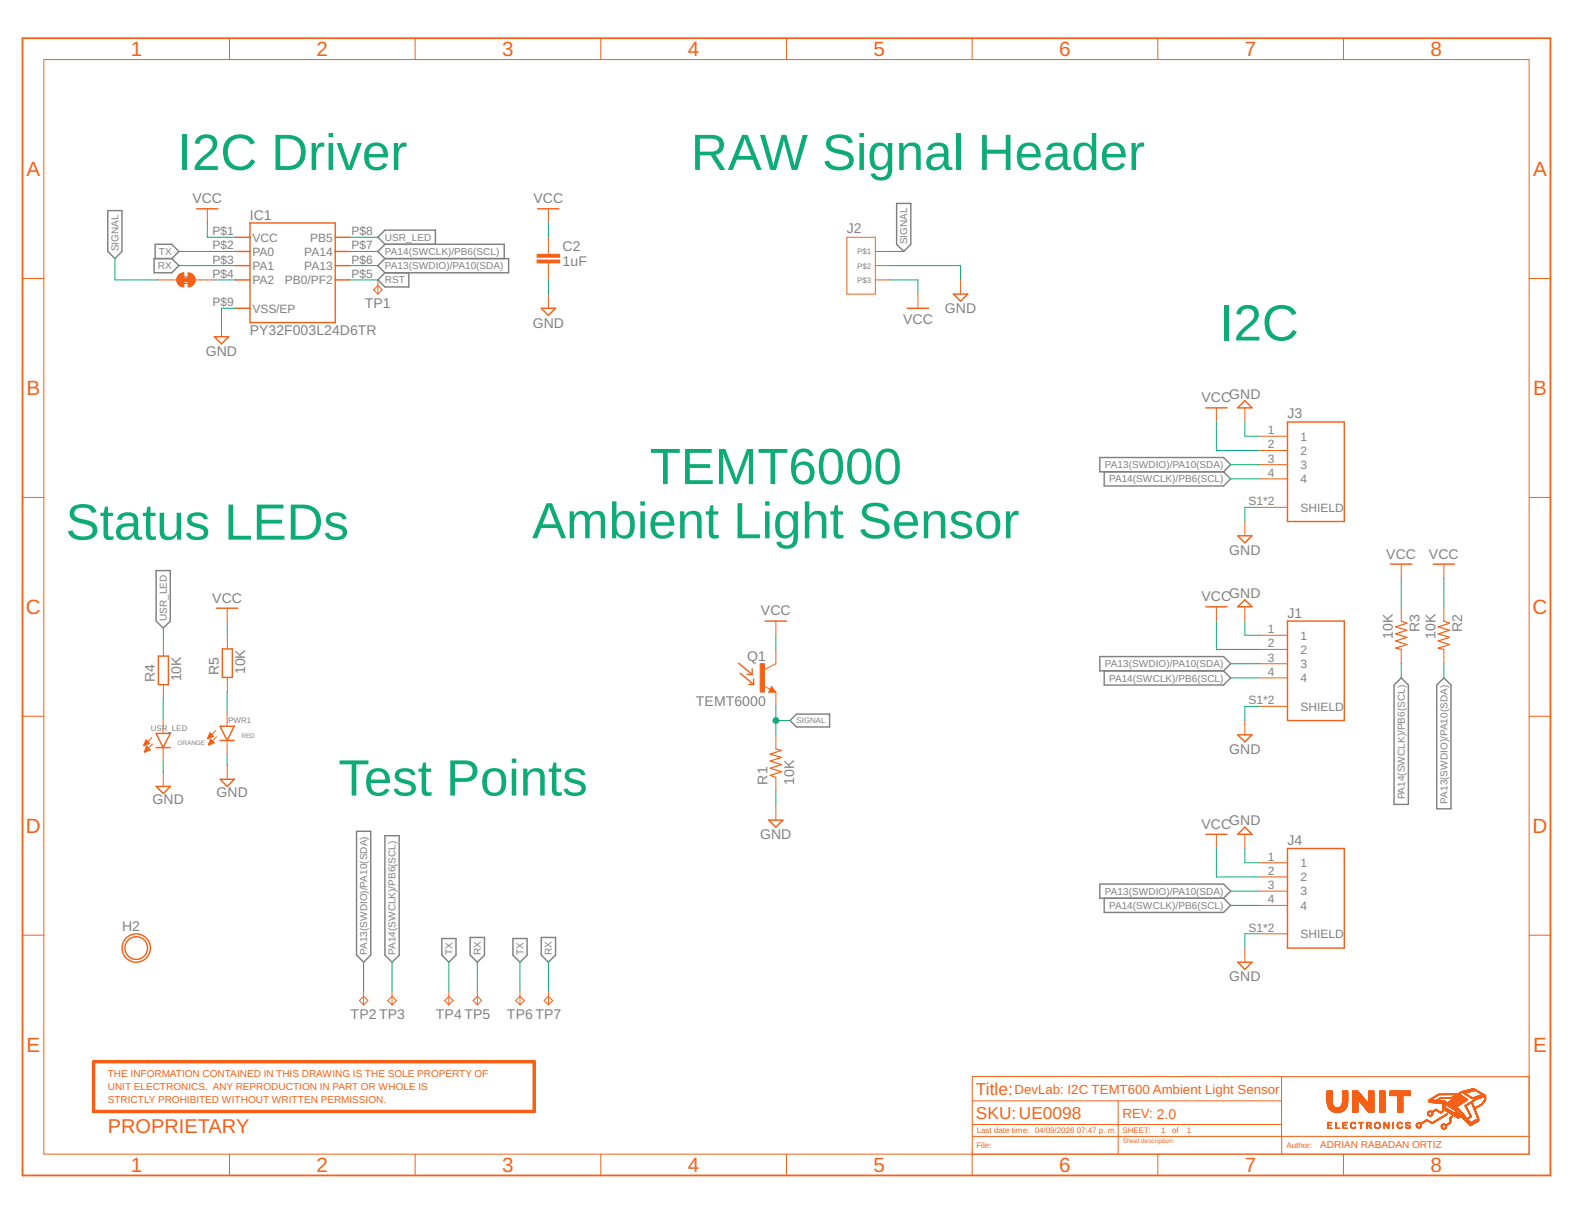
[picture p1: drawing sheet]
<svg xmlns="http://www.w3.org/2000/svg" width="279mm" height="216mm" viewBox="0 0 279 216" stroke-linecap="round" stroke-linejoin="round" font-family="sans-serif">
<g fill="none" stroke="#808080" stroke-width=".25">
<path d="M19.2 37.4h2.5v7.3l-1.3 1.3-1.2-1.3zM159.4 36.2h2.5v7.2l-1.3 1.3-1.2-1.3zM27.4 46h3.1l1.3 1.2-1.3 1.3h-3.1zM27.6 46v-2.6h2.9l1.3 1.3-1.3 1.3M68.4 43.4l-1.2 1.3 1.2 1.3M68.4 43.4h21.2v2.6M68.4 46h22v2.5h-22M68.4 46l-1.2 1.2 1.2 1.3M68.4 43.4l-1.2-1.2 1.2-1.3h9v2.5M68.4 48.5l-1.2 1.2 1.2 1.3h4.3v-2.5M195.5 81.3h22l1.2 1.3-1.2 1.2h-22zM196.3 83.8v2.6h21.2l1.2-1.3-1.2-1.3"/>
<path d="M27.7 101.4h2.6v9l-1.3 1.2-1.3-1.2zM195.5 116.7h22l1.2 1.2-1.2 1.3h-22zM196.3 119.2v2.5h21.2l1.2-1.2-1.2-1.3M140.4 128l1.2-1.1h5.8v2.3h-5.8zM249 120.5l1.3 1.2v21.2h-2.5v-21.2zM255.4 121.7l1.2-1.2 1.3 1.2v22h-2.5zM63.4 147.7h2.5v22l-1.3 1.3-1.2-1.3zM68.4 148.5h2.6v21.2l-1.3 1.3-1.3-1.3zM195.5 157.1h22l1.2 1.2-1.2 1.3h-22zM196.3 159.6v2.5h21.2l1.2-1.2-1.2-1.3M78.5 166.8h2.5v2.9l-1.2 1.3-1.3-1.3zM83.6 166.6h2.5v3.1l-1.3 1.3-1.2-1.3z"/>
<path d="M91.2 166.8h2.5v2.9l-1.3 1.3-1.2-1.3zM96.2 166.6h2.5v3.1l-1.2 1.3-1.3-1.3z"/>
</g>
<g fill="none" stroke="#f56016" stroke-width=".18">
<path d="M7.8 10.6h264v194.5h-264zM40.8 6.8v3.8M73.8 6.8v3.8M106.8 6.8v3.8M139.8 6.8v3.8M172.8 6.8v3.8M205.8 6.8v3.8M238.8 6.8v3.8M36.9 37.1v2.5M97.5 37.1v2.5M4 49.5h3.8M28 49.7h3.4"/>
<path d="M34.7 49.7h3.4M39.4 57.3v2.5M66.4 51.5l.8-.8 .7 .8-.7 .8zM67.2 49.7v2.6M97.5 42.2v3M97.5 46.7v3M97.5 52.3v2.5M150.5 42.2h5.1v10.1h-5.1zM155.6 44.7h2.5M155.6 47.2h2.5M155.6 49.7h2.5M163.2 52.3v2.5"/>
<path d="M170.7 49.7v2.6M271.8 49.5h3.8M216.2 72.5v2.5M221.3 72.5v2.5M223.8 77.5h5M4 88.4h3.8M221.3 92.7v2.5M223.8 80.1h5M223.8 82.6h5M223.8 85.1h5M223.8 90.1h5M271.8 88.4h3.8"/>
<path d="M29 114.1v2.5M40.4 108.1v2.5M40.4 112.8v2.5M137.9 115.4v2.5l-2 1.1M137.9 110.4v2.5M216.2 107.8v2.6M221.3 107.8v2.6M223.8 112.9h5M223.8 115.4h5M223.8 117.9h5M249 100.2v2.6M249 107.8v2.6"/>
<path d="M249 115.4v2.5M256.6 100.2v2.6M256.6 107.8v2.6M256.6 115.4v2.5M4 127.3h3.8M27 131.1l-1.4 1.4M27.1 132.2l-1.4 1.4M29 127.8v2.5M29 132.8v2.6M29 137.2v2.5M29 121.6v2.6M38.4 129.8l-1.4 1.4"/>
<path d="M38.5 130.9l-1.4 1.4M40.4 126.5v2.6M40.4 131.6v2.5M40.4 136v2.5M40.4 120.4v2.5M135.7 121.9l1.2 .6M137.1 122l.8 1h-1.3zM137.9 123v2.5M137.9 130.6v2.5M137.9 138.2v2.5M221.3 128v2.6M223.8 120.5h5"/>
<path d="M223.8 125.5h5M271.8 127.3h3.8M137.9 143.2v2.5M216.2 148.3v2.5M221.3 148.3v2.5M223.8 153.3h5M223.8 155.8h5M223.8 158.3h5M4 166.2h3.8M64.6 177l.8 .8-.8 .8-.7-.8zM64.6 176v2.6M68.9 177.8l.8-.8 .7 .8-.7 .8z"/>
<path d="M69.7 176v2.6M79.8 177l.7 .8-.7 .8-.8-.8zM79.8 176v2.6M84.1 177.8l.7-.8 .8 .8-.8 .8zM84.8 176v2.6M91.7 177.8l.7-.8 .8 .8-.8 .8zM92.4 176v2.6M96.7 177.8l.8-.8 .7 .8-.7 .8zM97.5 176v2.6M221.3 168.5v2.5M223.8 160.9h5M223.8 165.9h5"/>
<path d="M271.8 166.2h3.8M172.8 195.6h55M198.7 195.6v9.5M227.8 191.4v10.5M227.8 199.8h-54.9M235.9 195.6h.9M235.9 195.8h.9M235.9 195.7h.9M235.9 195.5h.9M235.9 195.4h.9M235.9 195.3h.9M235.9 195.2h.9"/>
<path d="M235.9 195.1h.9M235.9 195h.9M235.9 194.9h.9M235.9 194.8h.9M235.9 194.7h.9M235.9 194.6h.9M235.9 194.5h.9M235.9 194.4h.9M235.9 194.3h.9M235.9 194.2h.9M235.9 194.1h.9M235.9 194h.9"/>
<path d="M235.9 193.9h.9M235.9 195.9h.9M235.9 196.2h1M235.9 196.1l1 .1M235.9 196.1h.9M235.9 196h.9M235.9 196.3h1M236 199.8h.1M236 200h.6M236 199.9h.6M236 199.9h.1M236 199.7h.1"/>
<path d="M236 199.6h.1M236 199.5h.1M236 199.5h.7M236 199.4h.7M236 196.4h1M236 196.4h.9M236 196.3h.9M236 196.5h1M236 196.6h1.1M236.1 196.7h1.1M236.1 196.7l1.2 .1M236.1 196.8h1.3"/>
<path d="M236.1 196.8h3.2M236.2 196.9h3M236.2 197h3M236.3 197.1h2.8M236.3 197.1h2.7M236.4 197.2h2.6M236.5 197.3h2.4M236.6 197.4h2.2M236.7 197.4h2M236.7 199.5h-.7M236.8 197.5h1.8M236.9 197.5h1.6"/>
<path d="M237 197.6h1.4M237.1 197.6h1.2M237.3 197.7h.8M237.4 199.8h.1M237.4 200h.1M237.4 199.9h.1M237.4 199.7h.1M237.4 199.6h.1M237.4 199.5h.1M237.4 199.4h.1M237.5 196.8h.1M237.8 196.8h.1"/>
<path d="M238.2 196.7h1.1M238.3 196.6h1.1M238.4 196.5h1M238.4 196.4h1M238.5 196.4h.9M238.5 196.3h1M238.5 196.2h1M238.5 196.1h1M238.6 196.1h.9M238.6 196h.9M238.6 195.9h.9M238.6 195.6h.9"/>
<path d="M238.6 195.8h.9M238.6 195.7h.9M238.6 195.5h.9M238.6 195.4h.9M238.6 195.3h.9M238.6 195.2h.9M238.6 195.1h.9M238.6 195h.9M238.6 194.9h.9M238.6 194.8h.9M238.6 194.7h.9M238.6 194.6h.9"/>
<path d="M238.6 194.5h.9M238.6 194.4h.9M238.6 194.3h.9M238.6 194.2h.9M238.6 194.1h.9M238.6 194h.9M238.6 193.9h.9M238.7 199.8h.1M238.7 200h.6M238.7 199.9h.6M238.7 199.9h.1M238.7 199.7h.1"/>
<path d="M238.7 199.6h.1M238.7 199.5h.1M238.7 199.5h.8M238.7 199.4h.8M238.7 197.4h-2.1M239.1 197.1h-2.8M239.3 196.8h-1.3M239.3 196.7l-1.2 .1M239.4 196.7h-1.2M239.4 196.6h-1.1M239.4 196.5h-1M239.5 199.5h-.8"/>
<path d="M239.5 196.2h-1M240 200h.1M240 199.9h.1M240.1 199.7h.1M240.1 199.6h.1M240.1 199.8h-.1M240.2 199.8h-.2M240.2 199.7h-.1M240.2 199.5h.7M240.3 199.5h.5M240.3 199.6h-.2M240.3 199.5l-.1 .1"/>
<path d="M240.4 199.4h.3M240.4 195.6h.9M240.4 197.6h.9M240.4 197.5h.9M240.4 197.4h.9M240.4 197.3h.9M240.4 197.2h.9M240.4 197.1h.9M240.4 197h.9M240.4 196.9h.9M240.4 196.8h.9M240.4 196.7h.9"/>
<path d="M240.4 196.6h.9M240.4 196.5h.9M240.4 196.4h.9M240.4 196.3h.9M240.4 196.2h.9M240.4 196.1h.9M240.4 196h.9M240.4 195.9h.9M240.4 195.8h.9M240.4 195.7h.9M240.4 195.5h.9M240.4 195.4h.9"/>
<path d="M240.4 195.4h2.2M240.4 195.3h2.1M240.4 195.2h2.1M240.4 195.1h2M240.4 195h1.9M240.4 194.9h1.9M240.4 194.9h1.8M240.4 194.8l1.8 .1M240.4 194.8h1.7M240.4 194.7l1.7 .1M240.4 194.7h1.7M240.4 194.6l1.6 .1"/>
<path d="M240.4 194.6h1.6M240.4 194.6h1.5M240.4 194.5h1.5M240.4 194.4h1.4M240.4 194.3h1.3M240.4 194.2l1.3 .1M240.4 194.2h1.3M240.4 194.2h1.2M240.4 194.1h1.2M240.4 194.1h1.1M240.4 194l1.1 .1M240.4 194h1.1"/>
<path d="M240.4 194h1M240.4 193.9h1M240.7 199.5h.2M240.8 199.6h.1M240.8 199.7h.1M240.9 199.7h.1M241.4 195.4h1.2M241.4 195.5h1.3M241.4 199.5h.9M241.4 199.4h.9M241.5 195.5h1.2M241.5 195.5l1.3 .1"/>
<path d="M241.6 195.6h1.2M241.6 195.7h1.3M241.7 195.7h1.2M241.7 195.8h1.3M241.8 195.9h1.2M241.8 195.9h1.3M241.8 195.9l1.3 .1M241.9 199.8h.1M241.9 200h.1M241.9 199.9h.1M241.9 199.7h.1M241.9 199.6h.1"/>
<path d="M241.9 199.5h.1M241.9 196h1.2M241.9 196h1.3M241.9 196.1h1.3M242 196.1l2.2 .1M242 196.2h2.2M242.1 196.3h2.1M242.2 196.3h2M242.2 196.4h2M242.3 196.5h1.9M242.3 196.6h1.9M242.4 196.6h1.8"/>
<path d="M242.4 196.7h1.8M242.5 196.7h1.7M242.5 196.8h1.7M242.6 196.8h1.6M242.6 195.3h-2.2M242.6 196.9h1.6M242.7 197h1.5M242.8 197.1h1.4M242.9 197.2h1.3M242.9 199.8h.1M242.9 199.9l.1 .1M242.9 199.9h.1"/>
<path d="M242.9 199.7h.1M242.9 199.6h.1M242.9 199.5h.1M242.9 199.5h.7M242.9 199.4h.5M242.9 197.3h1.3M243 197.3h1.2M243 197.4h1.2M243.1 197.4h1.1M243.1 197.5h1.1M243.2 197.5h1M243.2 197.6h1"/>
<path d="M243.2 195.6h1M243.2 196.1h1M243.2 196h1M243.2 195.9h1M243.2 195.8h1M243.2 195.7h1M243.2 195.5h1M243.2 195.4h1M243.2 195.3h1M243.2 195.2h1M243.2 195.1h1M243.2 195h1"/>
<path d="M243.2 194.9h1M243.2 194.8h1M243.2 194.7h1M243.2 194.6h1M243.2 194.5h1M243.2 194.4h1M243.2 194.3h1M243.2 194.2h1M243.2 194.1h1M243.2 194h1M243.2 193.9h1M243.4 199.4h.1"/>
<path d="M243.5 199.5h.1M243.5 199.6h.2M243.6 199.8h.1M243.6 200h-.7M243.6 199.9h.1M243.6 199.7h.1M243.6 199.6h.1M243.6 199.9l-.2 .1M243.7 199.9h-.2M244.3 200h.1M244.3 199.9h.1M244.3 199.8h.1"/>
<path d="M244.3 199.7h.2M244.5 199.8h-.2M244.5 199.7h-.1M244.5 199.5h.7M244.5 199.6h-.1M244.6 199.5h.5M244.6 199.6h-.2M244.6 199.5l-.1 .1M244.7 199.4h.3M244.7 199.4h.1M244.9 199.4h.1M245 199.5l.2 .1"/>
<path d="M245.1 199.6h.1M245.1 199.6h.2M245.2 199.7h.1M245.2 199.8h.1M245.2 195.6h.9M245.2 200h.1M245.2 199.9h.1M245.2 197.6h.9M245.2 197.5h.9M245.2 197.4h.9M245.2 197.3h.9M245.2 197.2h.9"/>
<path d="M245.2 197.1h.9M245.2 197h.9M245.2 196.9h.9M245.2 196.8h.9M245.2 196.7h.9M245.2 196.6h.9M245.2 196.5h.9M245.2 196.4h.9M245.2 196.3h.9M245.2 196.2h.9M245.2 196.1h.9M245.2 196h.9"/>
<path d="M245.2 195.9h.9M245.2 195.8h.9M245.2 195.7h.9M245.2 195.5h.9M245.2 195.4h.9M245.2 195.3h.9M245.2 195.2h.9M245.2 195.1h.9M245.2 195h.9M245.2 194.9h.9M245.2 194.8h.9M245.2 194.7h.9"/>
<path d="M245.2 194.6h.9M245.2 194.5h.9M245.2 194.4h.9M245.2 194.3h.9M245.2 194.2h.9M245.2 194.1h.9M245.2 194h.9M245.2 193.9h.9M246 199.8h.1M246 200h.1M246 199.9h.1M246 199.7h.1"/>
<path d="M246 199.6h.3M246 199.6h.2M246 199.5l.2 .1M246 199.5h.2M246 199.5h.1M246 199.4h.1M246.1 199.7h.2M246.2 199.7h.1M246.2 199.8h.2M246.3 199.8h.1M246.3 199.9h.1M246.3 199.9h.2"/>
<path d="M246.4 200h.1M246.8 199.8h.1M246.8 200h.1M246.8 199.9h.1M246.8 199.7h.1M246.8 199.6h.1M246.8 199.5h.1M246.8 199.4h.1M247.1 194.7h3.6M247.1 194.6h3.6M247.1 194.5h3.6M247.1 194.4h3.6"/>
<path d="M247.1 194.3h3.6M247.1 194.2h3.6M247.1 194.1h3.6M247.1 194h3.6M247.1 193.9h3.6M247.6 199.8h.1M247.6 200h.1M247.6 199.9h.1M247.6 199.7h.1M247.6 199.6h.1M247.6 199.5h.1M247.6 199.4h.1"/>
<path d="M248.3 199.8h.1M248.3 200h.1M248.3 199.9h.1M248.3 199.8h.2M248.3 199.7h.2M248.4 195.6h.9M248.4 197.6h.9M248.4 197.5h.9M248.4 197.4h.9M248.4 197.3h.9M248.4 197.2h.9M248.4 197.1h.9"/>
<path d="M248.4 197h.9M248.4 196.9h.9M248.4 196.8h.9M248.4 196.7h.9M248.4 196.6h.9M248.4 196.5h.9M248.4 196.4h.9M248.4 196.3h.9M248.4 196.2h.9M248.4 196.1h.9M248.4 196h.9M248.4 195.9h.9"/>
<path d="M248.4 195.8h.9M248.4 195.7h.9M248.4 195.5h.9M248.4 195.4h.9M248.4 195.3h.9M248.4 195.2h.9M248.4 195.1h.9M248.4 195h.9M248.4 194.9h.9M248.4 194.8h.9M248.4 194.7h.9M248.4 199.9h-.1"/>
<path d="M248.4 199.6h.2M248.5 199.7h-.1M248.5 199.5h.7M248.5 199.6h-.1M248.6 199.5h.5M248.6 199.5l-.1 .1M248.7 199.4h.1M248.9 199.4h-.2M249 199.5l.2 .1M249 199.6h.2M249.1 199.6h.1M249.1 199.7h.2"/>
<path d="M249.2 199.7h.1M249.8 199.8h.2M249.8 199.8h.1M249.8 199.7h.1M249.8 199.6h.2M249.9 199.9h.1M249.9 199.9h.2M249.9 199.5h.7M249.9 199.9l.5 .1M250 199.5h.5M250 199.6h-.1M250 200h.5"/>
<path d="M250 199.5l-.1 .1M250.1 199.4h.3M250.4 199.5h.2M250.5 199.6h.1M250.5 199.7h.1M251.7 200h.2M251.7 199.9h.2M251.9 199.6h.9M251.9 199.9h-.2M251.9 199.8h-.2M251.9 199.6h.6M251.9 199.8h-.1"/>
<path d="M252 199.6h.4M252 199.7h-.2M252.1 199.7h-.3M252.1 199.5h.1M252.2 199.5h.1M252.2 199.7h.6M252.4 199.7h.2M252.4 199.8h.2M252.5 199.8h.1M252.5 199.9h.1M252.5 200h.1M252.9 199.6h-.3"/>
<path d="M253 199.5l-.4 .1M253 199.5h-.3M253.1 199.5h-.3M253.2 199.4h-.4M253.2 199.4h-.3M253.3 199.3h-.3M253.3 199.2h.7M253.3 199.1h.6M253.4 199.3h-.4M253.4 199.1h.4M253.5 199.2l-.4 .1M253.5 199h.2"/>
<path d="M253.5 199.2h-.3M253.7 199.2h.3M253.7 198h.2M253.7 197.9h.2M253.7 197.8h.2M253.7 198l.2 .1M253.8 199.2l.3 .1M253.8 198.1h.2M253.8 198.2h.3M253.9 198.2h.6M253.9 197.5h.9M253.9 199.3h.3"/>
<path d="M253.9 197.8h-.2M253.9 197.5h.6M253.9 197.7h-.2M253.9 197.7h-.1M254 197.6l-.2 .1M254 199.3h.3M254 198.3h.4M254 195.6h.1M254 195.9h1.7M254 195.9h1.2M254 195.8h.9M254 195.8h.4"/>
<path d="M254 195.7h.1M254 195.6h1.8M254 195.5h1.6M254 195.5h.8M254 195.4h.4M254 197.6h-.2M254 199.4h.4M254.1 198.3h.2M254.1 199.4h.3M254.1 197.4h.2M254.1 198.3v.1M254.2 199.5h.3"/>
<path d="M254.3 199.5h.5M254.3 197.6h.4M254.3 195.6h1.9M254.4 199.6h.3M254.4 195.4h-.3M254.4 198.1h.2M254.4 197.6h.2M254.5 199.6h.1M254.5 197.7h.1M254.5 195.9l1.6 .1M254.5 195.3h-.4M254.5 197.7h.2"/>
<path d="M254.5 198h.2M254.5 197.8h.2M254.5 199.7h.1M254.5 195.3h-.3M254.5 197.9h.2M254.6 195.9v.1M254.6 198.2h-.3M254.6 195.2l-.3 .1M254.7 198l-.2 .1M254.7 195.2h-.3M254.8 195.6h1.9M254.8 195.8h.1"/>
<path d="M254.8 197.5l-.9 .1M254.8 195.1l-.3 .1M254.8 196h1.7M254.9 195.1h-.4M254.9 195.6h.1M254.9 197.3h.6M254.9 199.5h-.3M254.9 197.4l-.3 .1M254.9 195.1h-.3M255 197.3h.5M255 199.4h-.3M255 197.4h-.3"/>
<path d="M255 197.2h.4M255 195h-.3M255.1 197.4h-.3M255.1 195h-.4M255.1 199.4h-.4M255.1 197.2h.2M255.1 197.3h-.3M255.1 194.9h-.3M255.1 199.3h-.3M255.1 197.1h.2M255.2 197.1h.1M255.2 194.9h-.3"/>
<path d="M255.2 199.3h-.4M255.2 196h1.3M255.3 197.3h.3M255.3 194.8l-.4 .1M255.3 199.2l-.4 .1M255.3 195.7h1.6M255.4 194.8h-.4M255.4 199.2h-.4M255.4 197.4h.3M255.4 195.4h.3M255.4 194.6h.3M255.4 199.1l-.3 .1"/>
<path d="M255.4 194.7l-.3 .1M255.5 197.4l.3 .1M255.5 199.1h-.3M255.5 194.7h-.3M255.5 196l.1 .1M255.6 199.1h-.4M255.6 197.5h.3M255.6 194.6l-.4 .1M255.6 199h-.3M255.7 197.5h.2M255.7 194.6h-.3M255.7 195.5h-.3"/>
<path d="M255.7 197.6h.3M255.7 196.1h.8M255.7 199h-.3M255.8 197.6h.5M255.8 198.9h-.3M255.8 195.4h-.3M255.8 197.7h.5M255.9 198.9h-.4M255.9 195.9h.1M255.9 195.3h-.3M255.9 198.8l-.3 .1M255.9 197.7h.4"/>
<path d="M256 197.8h.2M256 195.7h.9M256 195.2l-.3 .1M256 198.8h-.3M256.1 196.1h.4M256.1 197.8h.1M256.1 195h2.2M256.1 198.7l-.3 .1M256.1 195.2h-.3M256.1 195.7h.1M256.2 198.7h-.4M256.2 198.6l-.3 .1"/>
<path d="M256.2 199.9h.3M256.2 197.5h.3M256.3 197.5h.2M256.3 198.6h-.3M256.3 199.8h.7M256.3 199.8h.6M256.3 195.6h.1M256.4 200h-.2M256.4 198.6h-.4M256.4 197.4h.1M256.4 197h.3M256.4 197h.2"/>
<path d="M256.4 196.9h.1M256.4 196.8h.1M256.4 196.7h.1M256.4 196.6h.1M256.4 196.5h.1M256.4 196.4h.1M256.4 196.3h.1M256.4 196.2h.1M256.4 199.9l-.2 .1M256.4 197.6h-.3M256.4 199.7h.4M256.4 197.1h.4"/>
<path d="M256.4 195.8h.6M256.4 198.5h-.3M256.5 197.5l-.3 .1M256.5 198.5h-.3M256.5 197.1h.3M256.6 199.9h-.3M256.6 197.1l.3 .1M256.6 198.4l-.4 .1M256.6 197.2h.4M256.6 198.4h-.3M256.7 199.9h.6M256.7 197.2l.3 .1"/>
<path d="M256.7 195.8h.4M256.8 198.3l-.4 .1M256.8 196.9h.3M256.8 196.9h.2M256.8 196.8h.1M256.8 196.7h.1M256.8 196.6h.1M256.8 196.5h.1M256.8 196.4h.1M256.8 196.3h.1M256.8 196.3h.4M256.8 196.2h.3"/>
<path d="M256.8 196.2h.2M256.8 196.1l.2 .1M256.8 196l.1 .1M256.8 199.9h.5M256.8 197.3h.3M256.8 197h.3M256.8 195.9h.4M256.8 198.3h-.3M256.9 199.9h.3M256.9 197.3h.3M256.9 197h.4M256.9 195.9h.3"/>
<path d="M256.9 198.2l-.3 .1M256.9 200h.2M256.9 197.4h.4M256.9 198.2h-.3M257 195.9l.3 .1M257 197.1h.3M257 196.3l.3 .1M257 197.4h.3M257 196h.4M257 198.2h-.3M257 198h.3M257.1 197.4l.4 .1"/>
<path d="M257.1 197.1h.3M257.1 196.4h.3M257.1 196h.4M257.1 198.1h-.3M257.1 197.9h.2M257.1 197.1l.4 .1M257.1 196.4h.4M257.2 198.1h-.3M257.2 197.5h.3M257.2 197.2h.4M257.2 196.5h.4M257.2 196.1h.3"/>
<path d="M257.2 197.9h.1M257.2 198l-.3 .1M257.3 197.5l.3 .1M257.3 196.1l.3 .1M257.3 197.2l.3 .1M257.3 196.5h.3M257.3 198h-.3M257.3 197.6h.4M257.3 197.3h.4M257.3 196.6h.4M257.4 196.2h.3M257.4 197.6l.3 .1"/>
<path d="M257.4 197.3h.4M257.4 199.8h-.3M257.4 195.9h.4M257.5 197.7h.3M257.5 196.2h.3M257.5 196.6h.3M257.5 199.8h-.3M257.5 197.4h.3M257.5 195.9h.4M257.5 197.7h.4M257.5 196.7h.4M257.5 196.3h.4"/>
<path d="M257.6 195.7h.6M257.6 199.7h-.4M257.6 197.4h.3M257.6 196.3h.3M257.6 195.9l.4 .1M257.6 197.8h.3M257.6 199.5h.3M257.6 196.7h.4M257.6 195.7h.5M257.6 197.4l.4 .1M257.7 199.7h-.4M257.7 196.3l.3 .1"/>
<path d="M257.7 196h.3M257.7 197.8h.3M257.7 199.5h.2M257.7 196.7l.3 .1M257.7 199.6h-.3M257.7 199.4h.2M257.7 199.3h.2M257.7 199.2h.2M257.7 199.1h.2M257.7 199h.2M257.7 198.9h.2M257.7 198.8h.2"/>
<path d="M257.7 198.7h.2M257.7 198.6h.2M257.7 197.8l.4 .1M257.7 196h.4M257.7 195.8h-.3M257.8 197.5h.3M257.8 196.8h.3M257.8 196.4h.3M257.8 199.6h-.3M257.8 195.8h-.3M257.8 197.5l.4 .1M257.8 196.8h.4"/>
<path d="M257.8 196.4h.4M257.8 196.1h.4M257.8 197.9h.4M257.9 199.5l-.4 .1M257.9 197.6h.3M257.9 196.9h.4M257.9 196.5h.4M257.9 195.8h.3M257.9 196.1l.4 .1M257.9 195.5h.6M257.9 198.6h-.2M257.9 198h.3"/>
<path d="M257.9 198.4h.2M258 195.8h.3M258 197.6l.3 .1M258 196.9h.3M258 196.5h.3M258 198.4h.1M258 198h.3M258 195.5h.4M258 198.6h-.3M258 196.2h.4M258 195.6h-.3M258 197.7h.4"/>
<path d="M258 197h.4M258 196.6h.4M258 195.9h.4M258 198.5h-.2M258 198l.4 .1M258.1 198.3h.1M258.1 196.2h.4M258.1 195.9h.4M258.1 195.6h-.3M258.1 198.5h-.3M258.1 197.7h.3M258.1 197h.4"/>
<path d="M258.1 195.1l-2.2 .1M258.1 198.1h.3M258.1 198.4l-.2 .1M258.2 196.6h.3M258.2 195.5l-.3 .1M258.2 194.9h.3M258.2 196.3h.4M258.2 195.9l.4 .1M258.2 195.1h-2.3M258.2 198.1h.3M258.2 197.8h.3M258.2 197.1h.4"/>
<path d="M258.2 196.7h.4M258.2 195.5l.4 .1M258.3 196.3h.3M258.3 195.3h.5M258.3 195.1h-2.3M258.3 198.2h.3M258.3 197.8h.3M258.3 196h.3M258.3 195.6h.3M258.3 194.5h-2.8M258.3 197.1h.3M258.3 196.7h.4"/>
<path d="M258.3 196.3l.4 .1M258.3 197.8l.4 .1M258.3 196h.4M258.3 198.2h.4M258.4 195.6h.3M258.4 195.4h-.3M258.4 197.1h.3M258.4 196.7l.4 .1M258.4 198.2l.3 .1M258.4 196.4h.4M258.4 196.1h.4M258.4 195h-.3"/>
<path d="M258.4 197.9h.5M258.4 197.2h.4M258.4 195.7h.4M258.5 196.8h.3M258.5 196.4h.3M258.5 195.2h.6M258.5 198.3h.3M258.5 196.1l.4 .1M258.5 195.3h-.3M258.5 197.2l.4 .1M258.5 198h.4M258.6 196.8h.3"/>
<path d="M258.6 195.7h.3M258.6 195.1h.5M258.6 194.9h-.4M258.6 198.3l.3 .1M258.6 196.5h.7M258.6 195.3h.3M258.6 198h.3M258.6 197.3h.3M258.6 196.9h.4M258.6 196.2h.4M258.6 195.8h.4M258.6 195.4h.4"/>
<path d="M258.6 195.1h.4M258.6 194.8l-.3 .1M258.7 196.5h.5M258.7 198.4h.3M258.7 198h.2M258.7 197.3h.2M258.7 196.2h.3M258.7 195.8h.3M258.7 194.8h-.3M258.7 196.9h.3M258.7 198.4l.3 .1M258.7 196.6h.4"/>
<path d="M258.7 195.4h.3M258.7 195.2h-.3M258.7 198.1h.2M258.8 197.4h.1M258.8 196.3h.3M258.8 195.9h.3M258.8 197.7h.1M258.8 197.6h.1M258.8 197.5h.1M258.8 197h.3M258.8 195.5h.3M258.8 194.7l-.4 .1"/>
<path d="M258.8 198.5h.8M258.8 197.8h.1M258.8 198.1h.1M258.8 196.3h.7M258.8 195.9h.4M258.8 194.9h.7M258.8 197h.4M258.8 196.6h.2M258.8 195.5h.4M258.8 194.7h-.3M258.8 198.5h.7M258.9 198.2h.1"/>
<path d="M258.9 195.2h.3M258.9 194.9h.5M258.9 196.7h.1M258.9 196.3h.6M258.9 195.9l.3 .1M258.9 198.6h.5M258.9 195.5l.3 .1M258.9 194.6l-.3 .1M259 197.1h.3M259 194.9h.4M259 196h.3M259 195.2l.3 .1"/>
<path d="M259 196.4h.4M259 195.6h.3M259 195h-.3M259 194.6h-.3M259 198.6h.3M259 196h.4M259.1 195.6h.3M259.1 194.6h-.4M259.1 195.3h.3M259.1 195h-.3M259.1 198.6h.2M259.1 197.7h.1"/>
<path d="M259.1 197.6l.1 .1M259.1 197.6h.1M259.1 198.4h.1M259.1 198.3h.1M259.1 198.2h.1M259.1 198.1h.1M259.1 198h.1M259.1 197.9h.4M259.1 197.8l.3 .1M259.1 197.8h.3M259.1 197.8h.2M259.1 197.7h.2"/>
<path d="M259.1 197.1l.3 .1M259.1 198.7h.1M259.1 196.1h.4M259.1 195.7h.4M259.1 195.3h.4M259.1 194.5h-.3M259.2 197.2h.2M259.2 194.7h.6M259.2 196.1h.6M259.2 195.4h.3M259.2 194.5h-3.6M259.2 197.2l.3 .1"/>
<path d="M259.2 195.7h.3M259.2 195h.4M259.3 197.3h.2M259.3 194.4l-3.7 .1M259.3 196.2h.4M259.3 195.8h.3M259.3 195.4h.3M259.3 198h.2M259.3 196.4h-.3M259.3 195h.3M259.3 194.8h-.3M259.3 194.6h.4"/>
<path d="M259.4 197.4h.2M259.4 195.8h.3M259.4 195.5h.3M259.4 194.4h-3.7M259.4 198l.2 .1M259.4 195.1h.3M259.4 194.6h.2M259.4 198.4h.5M259.4 198.1h.2M259.4 197.4l.3 .1M259.4 195.5h.4M259.4 194.7l-.3 .1"/>
<path d="M259.4 194.4h-1.4M259.4 195.9h.4M259.4 194.5h.2M259.4 198.1h.3M259.5 195.1h.3M259.5 198.4h.4M259.5 197.5h.2M259.5 198.2h.2M259.5 197.5l.2 .1M259.5 195.9h.6M259.5 195.5l.3 .1M259.5 195.1l.3 .1"/>
<path d="M259.5 194.3h-.3M259.5 197.6h.3M259.6 196.3h-.3M259.6 196.1h.3M259.6 195.9h.5M259.6 195.6h.3M259.6 198.2l.2 .1M259.6 197.6l.2 .1M259.6 195.2h.3M259.6 194.7l.3 .1M259.6 198.3h.2M259.6 194.2l-.3 .1"/>
<path d="M259.6 195.6h.4M259.6 197.7h.2M259.6 196h.4M259.7 196.2h-.4M259.7 197.7h.2M259.7 195.2l.3 .1M259.7 194.2h-.3M259.7 198.4l-.4 .1M259.7 194.8h.3M259.7 197.8h.2M259.7 195.7h.4M259.7 194.8l.4 .1"/>
<path d="M259.7 198.4l.3 .1M259.8 197.8l.2 .1M259.8 195.3h.3M259.8 198.5h.2M259.8 197.9h.3M259.8 195.7h.6M259.8 194.9h.3M259.8 194.1h-.3M259.8 198.5h.3M259.8 195.3h.4M259.9 198.6h.2M259.9 198h.2"/>
<path d="M259.9 195.8h.4M259.9 194.9h.3M259.9 195.4h.3M259.9 195h.4M259.9 194.1h-.3M259.9 198l.3 .1M259.9 196h-.3M259.9 198.6l.3 .1M260 198.1h.2M260 195.4h.3M260 198.7h.2M260 195h.3"/>
<path d="M260 194.2h.6M260 198.7l.2 .1M260 198.2h.3M260.1 195.5h.2M260.1 195.1h.3M260.1 194.2h.3M260.1 194l-.5 .1M260.1 198.8h.2M260.1 198.2h.2M260.1 195.5h.7M260.1 198.2l.2 .1M260.1 195.1h.4"/>
<path d="M260.1 194.3h.4M260.1 198.8l.2 .1M260.2 198.9h.2M260.2 198.3h.2M260.2 195.9h-.3M260.2 195.1l.3 .1M260.2 198.3l.2 .1M260.2 195.6h.4M260.2 194.4h.4M260.2 199h.3M260.2 198.4h.3M260.3 195.2h.3"/>
<path d="M260.3 194h-.6M260.3 195.8h-.4M260.3 199h.2M260.3 198.4l.2 .1M260.3 194.4h.3M260.3 199.1h.3M260.3 198.5h.2M260.3 195.2l.4 .1M260.3 198.5h.3M260.4 199.1h.2M260.4 194.4l.3 .1M260.4 198.6h.2"/>
<path d="M260.4 196.6h.2M260.4 194h-.6M260.4 199.1l.2 .1M260.4 195.3h.3M260.5 196.7h.1M260.5 194.5h.3M260.5 199.2h.2M260.5 198.6h.2M260.5 196.7h.2M260.5 195.7h-.3M260.5 195.3h.3M260.5 199.2l.3 .1"/>
<path d="M260.5 198.7h.2M260.5 196.7l.2 .1M260.5 196.8h.2M260.5 195.4h.4M260.5 198.7h.6M260.6 193.9h-.7M260.6 199.3h.2M260.6 195.6h-.4M260.6 196.9h.2M260.6 194.6h.3M260.6 196.5h-.2M260.6 197h.2"/>
<path d="M260.6 198.8h.3M260.6 194.6h.4M260.6 199.4h.3M260.6 198.9h.3M260.7 197.1h.2M260.7 196.5h-.3M260.7 199.4h.2M260.7 196.3h.3M260.7 195.5l-.5 .1M260.7 194.6l.3 .1M260.7 198.9h.2M260.7 199.5h.3"/>
<path d="M260.7 197.2h.2M260.7 196.4h-.3M260.7 194.2h-.6M260.7 199h.3M260.8 199.5h.2M260.8 197.2l.1 .1M260.8 199h.2M260.8 197.3h.2M260.8 196.4h-.3M260.8 194.7h.3M260.8 199.1h.2M260.8 199.5l.2 .1"/>
<path d="M260.8 193.8l-.7 .1M260.8 197.4h.2M260.8 195.5h-.3M260.8 199.1h.3M260.9 199.6h.2M260.9 197.4h.1M260.9 194.7l.3 .1M260.9 197.4l.2 .1M260.9 196.3l-.4 .1M260.9 195.4h-.3M260.9 199.1l.2 .1M260.9 197.5h.2"/>
<path d="M260.9 196.3h-.3M260.9 194.1h-.7M260.9 199.2h.2M260.9 199.7h.3M261 197.6h.1M261 194.8h.3M261 199.2h.2M261 197.6l.2 .1M261 199.7h.2M261 197.7h.2M261 199.3h.2M261 193.8h-.7"/>
<path d="M261 194.8l.3 .1M261 198.8h-.4M261 199.8h.3M261 194.1h-.6M261 199.3h.3M261 197.8h.2M261.1 196.2h-.3M261.1 199.4h.2M261.1 197.8h.1M261.1 199.8h.2M261.1 194.9h.3M261.1 197.8h.2"/>
<path d="M261.1 197.9h.2M261.1 199.9h.6M261.1 193.6h1.1M261.2 199.5h.6M261.2 194.9h.3M261.2 198h.1M261.2 193.8h-.7M261.2 199.9h.4M261.2 198.7h-.4M261.2 199.5h.5M261.2 194l-.7 .1M261.2 198h.2"/>
<path d="M261.2 199.9h.3M261.2 195h.4M261.2 198.1h.2M261.2 196.1l-.3 .1M261.2 195.9h.5M261.2 198.6l-.3 .1M261.3 200h.1M261.3 199.6h.2M261.3 198.2h.2M261.3 196.1h-.3M261.3 195h.3M261.3 198.6h-.3"/>
<path d="M261.3 198.2l.2 .1M261.3 193.7h-.7M261.3 199.7h.1M261.3 195.9h.4M261.3 198.4h.3M261.3 198.3h.2M261.3 193.6h.8M261.4 196h-.4M261.4 195.1h.3M261.4 198.6h-.4M261.4 198.3l.2 .1M261.4 194h-.7"/>
<path d="M261.4 196h-.3M261.4 195.1h.8M261.4 198.5h-.3M261.5 195.9l-.3 .1M261.5 198.5h-.3M261.5 193.5h.6M261.5 193.7h-.7M261.5 194h-.6M261.6 196h.1M261.6 195.9h.1M261.6 195.2h.3M261.6 198.4l-.4 .1"/>
<path d="M261.6 196.1h.2M261.6 199.5l-.4 .1M261.6 196.1l.2 .1M261.6 193.8h.9M261.6 193.5h.4M261.6 196.2h.2M261.6 195.2h.2M261.6 193.6l-.6 .1M261.7 196.3h.2M261.7 196.3h.1M261.7 193.9h-.7M261.7 195.8h-.3"/>
<path d="M261.7 196.4h.2M261.7 199.8h-.3M261.7 196.5h.2M261.7 193.7h.8M261.8 196.5h.1M261.8 195.8h-.3M261.8 196.6h.2M261.8 199.8h-.3M261.8 199.6h.3M261.8 196.7h.2M261.8 195.7h-.3M261.8 193.4h.1"/>
<path d="M261.9 199.4h-.4M261.9 196.7h.1M261.9 196.8h.1M261.9 193.7h.5M261.9 199.7h-.3M261.9 196.9h.5M261.9 195.7h-.3M261.9 193.8l-.7 .1M261.9 197h.4M261.9 199.4h-.3M262 193.6l.3 .1M262 197.1h.2"/>
<path d="M262 195.6h-.3M262 199.7h-.4M262 197.2h.2M262 199.3h-.4M262 197.2l.2 .1M262 195.1l-.5 .1M262.1 197.3h.1M262.1 199.6h-.4M262.1 197.3h.2M262.1 197.4h.2M262.1 195.5l-.3 .1M262.1 199.3h-.4"/>
<path d="M262.1 193.8h-.7M262.1 197.4l.2 .1M262.2 197.5h.1M262.2 197.6h.2M262.2 197h-.2M262.2 195.5h-.3M262.2 197.6l.2 .1M262.2 197.7h.2M262.2 199.2l-.4 .1M262.3 199.5l-.4 .1M262.3 195.5h-.3M262.3 197.8h.1"/>
<path d="M262.3 193.8h.3M262.3 195.1h-.5M262.3 199.2h-.4M262.3 197.9h.2M262.3 197.8h.2M262.3 199.5h-.3M262.3 196.9h-.4M262.3 195.4h-.3M262.3 193.8l.4 .1M262.3 198h.2M262.4 199.1l-.4 .1M262.4 198h.1"/>
<path d="M262.4 199.5h-.4M262.4 198.1h.2M262.4 195h-.5M262.4 198.9h.4M262.4 198.2h.2M262.5 195.4h-.4M262.5 193.9h.3M262.5 199.1h-.4M262.5 198.3h.1M262.5 199.4h-.4M262.5 196.8h-.4M262.5 198.3l.2 .1"/>
<path d="M262.5 198.4h.2M262.5 194h.3M262.5 198.4l.2 .1M262.6 196.8h-.4M262.6 195h-.6M262.6 199.4h-.4M262.6 199.2h.2M262.6 199.1h-.4M262.6 198.5h.1M262.6 195.3h-.5M262.6 198.6h.1M262.6 194h.3"/>
<path d="M262.6 198.9h.2M262.6 198.6h.2M262.6 199.3h-.3M262.6 199h-.3M262.6 198.7h.2M262.6 196.7l-.3 .1M262.7 195.3h-.5M262.7 194.9h-.6M262.7 198.8h.1M262.7 194l.3 .1M262.7 199.1h.1M262.7 199.3h-.4"/>
<path d="M262.7 199h.1M262.7 196.7h-.3M262.7 194.1h.4M262.8 194.9h-.5M262.8 196.7h-.4M262.8 194.1h.3M262.8 195.2l-.5 .1M262.8 199.2l-.4 .1M262.8 199h-.5M262.8 198.9h-.3M262.9 196.6h-.4M262.9 194.2h.3"/>
<path d="M262.9 194.8l-.5 .1M263 195.2h-.5M263 194.2h.3M263 196.6h-.4M263 194.8h-.5M263 194.2l.4 .1M263.1 196.5h-.4M263.1 195.1l-.5 .1M263.1 194.3h.4M263.1 196.5h-.3M263.2 196.3h.2M263.2 194.6h.7"/>
<path d="M263.2 195.1h-.5M263.2 196.4h-.3M263.2 194.7l-.6 .1M263.2 194.4h.3M263.3 196.4h-.4M263.3 195.1h-.5M263.3 194.5h.6M263.3 194.4h.4M263.3 194.7h-.5M263.4 196.3l-.4 .1M263.4 195h-.5M263.4 194.4l.3 .1"/>
<path d="M263.4 196.1h.2M263.4 196.3h-.3M263.4 194.5h.4M263.5 194.6l-.6 .1M263.5 196.2h-.3M263.5 195h-.5M263.5 196.2h-.2M263.5 194.8h.6M263.6 196.1l-.3 .1M263.6 194.6h-.5M263.6 194.9h-.5M263.6 196h-.2"/>
<path d="M263.7 196h-.2M263.7 194.6h.3M263.7 195.9l-.2 .1M263.7 194.9h-.5M263.7 194.7h.4M263.7 195.9h-.2M263.7 194.6h.4M263.8 195.9h-.2M263.8 195.8h-.2M263.8 194.8l-.5 .1M263.9 195.7h-.2M263.9 195.5h.2"/>
<path d="M263.9 195.4h.2M263.9 195.3h.2M263.9 195.2h.2M263.9 195.1h.2M263.9 195h.2M263.9 194.9h.2M263.9 194.8h.2M264 195.6h-.3M264 195.6h-.2M264 195.5l-.2 .1M264.1 195.5h-.3M264.1 194.8h-.6"/>
<path d="M271.8 191.3h-99v17.6M40.8 205.1v3.8M73.8 205.1v3.8M106.8 205.1v3.8M139.8 205.1v3.8M172.9 201.9h98.9M205.8 205.1v3.8M227.8 202v3M236 200.5h.7M236 200.4h.1M236 200.3h.1M236 200.2h.1"/>
<path d="M236 200.1h.1M236 200h.1M237.4 200.5h.7M237.4 200.4h.1M237.4 200.3h.1M237.4 200.2h.1M237.4 200.1h.1M238.7 200.5h.8M238.7 200.4h.1M238.7 200.3h.1M238.7 200.2h.1M238.7 200.1h.1"/>
<path d="M238.7 200h.1M238.8 205.1v3.8M239.5 200.5h-.8M240 200.2h.1M240 200.1l.1 .1M240 200.1h.1M240.1 200.2h.1M240.1 200.3h.1M240.1 200.3l.2 .1M240.2 200.4h.1M240.2 200.4h.2M240.2 200.5h.6"/>
<path d="M240.3 200.5h.4M240.5 200.6h.1M240.8 200.4h.1M240.9 200.3h.1M240.9 200.4h-.3M240.9 200.2h.1M240.9 200.4h-.2M240.9 200.3h-.1M241.9 200.5h.1M241.9 200.4h.1M241.9 200.3h.1M241.9 200.2h.1"/>
<path d="M241.9 200.1h.1M242.9 200.5h.1M242.9 200.4h.1M242.9 200.3h.1M242.9 200.2h.1M242.9 200.1h.1M243.4 200.1h.1M243.4 200.1l.1 .1M243.4 200.2h.2M243.4 200.2h.1M243.5 200.3h.1M243.5 200h-.6"/>
<path d="M243.5 200.3l.2 .1M243.6 200.4h.1M243.6 200.5h.2M244.3 200.1h.1M244.3 200.2h.2M244.4 200.3h.1M244.4 200.3l.2 .1M244.5 200.4h.1M244.5 200.4h.2M244.5 200.5h.6M244.6 200.5h.4M244.8 200.6h.1"/>
<path d="M245 200.4h.2M245.1 200.3h.2M245.2 200.3h.1M245.2 200.4h-.3M245.2 200.2h.1M245.2 200.3l-.1 .1M245.2 200.1h.1M245.3 200.1l-.1 .1M246 200.5h.1M246 200.4h.1M246 200.3h.1M246 200.2h.1"/>
<path d="M246 200.1h.1M246.4 200.1h.1M246.4 200.1l.2 .1M246.5 200.2h.1M246.5 200.2h.2M246.5 200.3h.2M246.6 200.3h.1M246.6 200.3h.2M246.6 200.4h.2M246.7 200.4h.1M246.7 200.5h.1M246.8 200.3h.1"/>
<path d="M246.8 200.2h.1M246.8 200.1h.1M247.6 200.5h.1M247.6 200.4h.1M247.6 200.3h.1M247.6 200.2h.1M247.6 200.1h.1M248.3 200.1h.1M248.3 200.2h.2M248.4 200.3h.1M248.4 200.3l.2 .1M248.5 200.4h.1"/>
<path d="M248.5 200.4h.2M248.5 200.5h.6M248.6 200.5h.4M248.8 200.6h.1M249.1 200.4h.1M249.2 200.4h-.3M249.2 200.3h.1M249.2 200.2h.1M249.2 200.4h-.2M249.3 200.3h-.2M249.8 200.3h.1M249.8 200.3l.2 .1"/>
<path d="M249.8 200.2h.1M249.9 200.4h.1M249.9 200.4h.2M249.9 200.5h.6M250 200.5h.5M250.2 200.6h.1M250.2 200h.4M250.4 200.1h.2M250.5 200.1l.2 .1M250.5 200.4h.1M250.5 200.2h.2M250.6 200.3h.1"/>
<path d="M250.6 200.2h.1M250.6 200.4h-.2M250.6 200.4h-.1M250.7 200.3h-.2M251.7 200.1h.2M251.8 200.2h.1M251.8 200.2h.2M251.8 200.3h.3M251.8 200.3h.7M251.9 200.3h.6M251.9 200.4h.6M252 200.4h.3"/>
<path d="M252.4 200.2h.2M252.5 200.1h.1M252.6 200.3h-.3M252.6 200.2h-.2M252.6 200.1h-.1M256.2 200.3h.1M256.2 200.2h.1M256.2 200.1h.1M256.2 200h.1M256.2 200.4h.2M256.3 200.5h.3M256.3 200.5h.7"/>
<path d="M256.3 200.6h.6M256.5 200.6h.3M256.9 200.3h.2M256.9 200.1h.2M257 200.2h.1M257 200.1h.1M257 200.5h-.3M257 200.4h-.2M257.1 200.4h-.2M257.1 200.3h-.2"/>
</g>
<g fill="none" stroke="#f56016" stroke-width=".25">
<path d="M34.9 37.1h3.8M44.4 39.6h15.2v17.7h-15.2zM95.6 37.1h3.8M38.1 59.8h2.5l-1.2 1.3zM41.9 54.8h2.5M41.9 42.2h2.5M41.9 44.7h2.5M41.9 47.2h2.5M41.9 49.7h2.5M59.6 42.2h2.5M59.6 44.7h2.5M59.6 47.2h2.5"/>
<path d="M59.6 49.7h2.5M96.2 54.8h2.5l-1.2 1.2zM161.2 54.8h3.9M169.5 52.3h2.5l-1.3 1.2zM214.3 72.5h3.8M221.3 71.2l1.2 1.3h-2.5zM228.8 75h10.1v17.7h-10.1zM220 95.2h2.5l-1.2 1.3zM28.2 116.6h1.7v5h-1.7zM38.5 108.1h3.8M39.5 115.3h1.8v5.1h-1.8zM131.3 117.9l2.4 1.9"/>
<path d="M131.6 119.6l2.3 2M132.8 119.8h.9M133.7 118.9v.9M136 110.4h3.8M214.3 107.8h3.8M220 107.8l1.3-1.2 1.2 1.2zM228.8 110.4h10.1v17.6h-10.1zM247.1 100.2h3.8M254.7 100.2h3.8M27.7 139.7h2.6l-1.3 1.3zM27.7 130.3h2.6l-1.3 2.5zM27.7 132.8h2.6"/>
<path d="M39.1 129.1h2.5l-1.2 2.5zM39.1 131.6h2.5M39.1 138.5h2.6l-1.3 1.2zM133.1 121.6h.8M133.9 120.6v1M137.1 122.5l.2 .2h-.4l.2-.5 .5 .7h-.7M220 130.6h2.5l-1.2 1.2zM136.6 145.7h2.5l-1.2 1.3zM214.3 148.3h3.8M221.3 147l1.2 1.3h-2.5zM228.8 150.8h10.1v17.7h-10.1zM220 171h2.5l-1.2 1.3z"/>
<circle cx="24.2" cy="168.5" r="2.01"/>
<circle cx="24.2" cy="168.5" r="2.52"/>
</g>
<g fill="#f56016" stroke="#f56016" stroke-width=".18">
<path d="M135.1 117.9h.8v5.1h-.8z"/>
<path d="M95.5 46.2h4v.5h-4z"/>
<path d="M95.5 45.2h4v.5h-4z"/>
</g>
<path d="M249 110.4l1.1 .3-2.1 .7 2.1 .6-2.1 .6 2.1 .7-2.1 .6 2.1 .6-2.1 .7 1 .2M256.6 110.4l1 .3-2 .7 2 .6-2 .6 2 .7-2 .6 2 .6-2 .7 1 .2M137.9 133.1l1 .2-2 .7 2 .6-2 .6 2 .7-2 .6 2 .6-2 .7 1 .4" fill="none" stroke="#f56016" stroke-width=".21"/>
<g fill="#f56016" stroke="#f56016" stroke-width=".18">
<path d="M26 131.4l.6 .7-1 .5-.1-.1z" fill-rule="evenodd"/>
<path d="M26.1 132.6l.6 .6-1 .5-.1-.1z" fill-rule="evenodd"/>
<path d="M37.3 130.2l.7 .6-1.1 .5v-.1z" fill-rule="evenodd"/>
<path d="M37.4 131.3l.7 .7-1 .4h-.1z" fill-rule="evenodd"/>
<path d="M33.4 48.5a1.26 1.26 0 0 1 1.3 1.2 1.26 1.26 0 0 1-1.3 1.3z" fill-rule="evenodd"/>
<path d="M31.9 48.7l.8-.2v2.5a1.26 1.26 0 0 1-1.3-.9 1.26 1.26 0 0 1 .5-1.4z" fill-rule="evenodd"/>
</g>
<path d="M32.3 49.7h1.6" fill="none" stroke="#f56016" stroke-width=".83"/>
<path d="M4 6.8h271.6v202.1h-271.6z" fill="none" stroke="#f56016" stroke-width=".32"/>
<path d="M16.6 188.7h78.4v8.8h-78.4z" fill="none" stroke="#f56016" stroke-width=".61"/>
<g fill="none" stroke="#0dab76" stroke-width=".18">
<path d="M36.9 39.6v2.6h5M97.5 39.6v2.6M20.4 46v3.7h7.6M31.8 47.2h10.1M31.8 44.7h10.1M38.1 49.7h3.8M41.9 54.8h-2.5v2.5M62.1 47.2h5.1M62.1 49.7h5.1M62.1 42.2h5.1M62.1 44.7h5.1M97.5 49.7v2.6"/>
<path d="M158.1 47.2h12.6v2.5M158.1 49.7h5.1v2.6M158.1 44.7h2.5M216.2 75v5.1h7.6M221.3 75v2.5h2.5M218.7 85.1h5.1M218.7 82.6h5.1M223.8 90.1h-2.5v2.6M29 111.8v2.3M40.4 110.6v2.2M40.4 112.8h.1M137.9 112.9v2.5"/>
<path d="M216.2 110.4v5h7.6M218.7 117.9h5.1M221.3 110.4v2.5h2.5M249 102.8v5M249 117.9v2.6M256.6 102.8v5M256.6 117.9v2.6M29 135.4v1.8M29 137.2h.1M29 124.2v3.6M40.4 134.1v1.9M40.4 122.9v3.6"/>
<path d="M137.9 125.5v5.1M137.9 128h2.5M218.7 120.5h5.1M223.8 125.5h-2.5v2.5M137.9 140.7v2.5M216.2 150.8v5h7.6M218.7 158.3h5.1M221.3 150.8v2.5h2.5M64.6 171v5M69.7 171v5M79.8 171v5M84.8 171v5"/>
<path d="M92.4 171v5M97.5 171v5M218.7 160.9h5.1M223.8 165.9h-2.5v2.6"/>
</g>
<circle cx="137.9" cy="128" r=".51" fill="#0dab76" stroke="#0dab76" stroke-width=".18"/>
<g font-size="9.1" fill="#0dab76">
<text x="31.6" y="30.2">I2C Driver</text>
<text x="122.8" y="30.2">RAW Signal Header</text>
<text x="216.7" y="60.5">I2C</text>
<text x="115.5" y="86">TEMT6000</text>
<text x="11.7" y="95.9">Status LEDs</text>
<text x="94.6" y="95.6">Ambient Light Sensor</text>
<text x="60.2" y="141.4">Test Points</text>
</g>
<g font-size="3.7" fill="#f56016">
<text x="23.3" y="10">1</text>
<text x="56.3" y="10">2</text>
<text x="89.3" y="10">3</text>
<text x="122.3" y="10">4</text>
<text x="155.3" y="10">5</text>
<text x="188.3" y="10">6</text>
<text x="221.3" y="10">7</text>
<text x="254.3" y="10">8</text>
<text x="4.7" y="31.3">A</text>
<text x="272.5" y="31.3">A</text>
<text x="4.7" y="70.2">B</text>
<text x="272.5" y="70.2">B</text>
<text x="4.6" y="109.1">C</text>
<text x="272.4" y="109.1">C</text>
<text x="4.6" y="148">D</text>
<text x="272.4" y="148">D</text>
<text x="4.7" y="186.9">E</text>
<text x="272.5" y="186.9">E</text>
<text x="23.3" y="208.3">1</text>
<text x="56.3" y="208.3">2</text>
<text x="89.3" y="208.3">3</text>
<text x="122.3" y="208.3">4</text>
<text x="155.3" y="208.3">5</text>
<text x="188.3" y="208.3">6</text>
<text x="221.3" y="208.3">7</text>
<text x="254.3" y="208.3">8</text>
</g>
<text font-size="3.6" fill="#f56016" x="19.2" y="201.3">PROPRIETARY</text>
<g font-size="3.1" fill="#f56016">
<text x="173.5" y="194.6">Title:</text>
<text x="173.5" y="198.8">SKU:UE0098</text>
</g>
<g font-size="2.5" fill="#808080">
<text x="34.2" y="36.1">VCC</text>
<text x="44.4" y="39.1">IC1</text>
<text x="94.8" y="36.1">VCC</text>
<text x="150.5" y="41.4">J2</text>
<text x="100" y="47.2">1uF</text>
<text x="100" y="44.7">C2</text>
<text x="44.4" y="59.6">PY32F003L24D6TR</text>
<text x="64.8" y="54.8">TP1</text>
<text x="94.7" y="58.2">GND</text>
<text x="160.5" y="57.6">VCC</text>
<text x="168" y="55.7">GND</text>
<text x="36.6" y="63.3">GND</text>
<text x="213.6" y="71.5">VCC</text>
<text x="218.5" y="70.8">GND</text>
<text x="228.8" y="74.4">J3</text>
<text x="218.5" y="98.6">GND</text>
<text x="246.4" y="99.2">VCC</text>
<text x="254" y="99.2">VCC</text>
<text x="37.7" y="107.1">VCC</text>
<text x="213.6" y="106.8">VCC</text>
<text x="218.5" y="106.2">GND</text>
<text x="135.2" y="109.4">VCC</text>
<text x="228.8" y="109.7">J1</text>
<text x="247.5" y="113.6" transform="rotate(-90 247.5 113.6)">10K</text>
<text x="252.3" y="112.3" transform="rotate(-90 252.3 112.3)">R3</text>
<text x="255.1" y="113.6" transform="rotate(-90 255.1 113.6)">10K</text>
<text x="259.9" y="112.3" transform="rotate(-90 259.9 112.3)">R2</text>
<text x="38.9" y="120" transform="rotate(-90 38.9 120)">R5</text>
<text x="43.6" y="119.8" transform="rotate(-90 43.6 119.8)">10K</text>
<text x="132.8" y="117.4">Q1</text>
<text x="27.5" y="121.2" transform="rotate(-90 27.5 121.2)">R4</text>
<text x="32.2" y="121.1" transform="rotate(-90 32.2 121.1)">10K</text>
<text x="123.7" y="125.5">TEMT6000</text>
<text x="218.5" y="134">GND</text>
<text x="27.1" y="142.9">GND</text>
<text x="38.5" y="141.6">GND</text>
<text x="136.4" y="139.4" transform="rotate(-90 136.4 139.4)">R1</text>
<text x="141.2" y="139.4" transform="rotate(-90 141.2 139.4)">10K</text>
<text x="135.1" y="149.1">GND</text>
<text x="213.6" y="147.2">VCC</text>
<text x="218.5" y="146.6">GND</text>
<text x="228.8" y="150.1">J4</text>
<text x="21.7" y="165.4">H2</text>
<text x="218.5" y="174.4">GND</text>
<text x="62.3" y="181.1">TP2 TP3</text>
<text x="77.5" y="181.1">TP4 TP5</text>
<text x="90.1" y="181.1">TP6 TP7</text>
</g>
<g font-size="2.3" fill="#f56016">
<text x="180.3" y="194.5">DevLab: I2C TEMT600 Ambient Light Sensor</text>
<text x="199.5" y="198.7">REV: 2.0</text>
</g>
<g font-size="2.1" fill="#808080">
<text x="37.8" y="41.8">P$1</text>
<text x="62.5" y="41.8">P$8</text>
<text x="37.8" y="44.3">P$2</text>
<text x="37.8" y="46.9">P$3</text>
<text x="44.9" y="42.9">VCC</text>
<text x="44.9" y="45.4">PA0</text>
<text x="44.9" y="48">PA1</text>
<text x="54.1" y="48">PA13</text>
<text x="54.1" y="45.4">PA14</text>
<text x="55.1" y="42.9">PB5</text>
<text x="62.5" y="46.9">P$6</text>
<text x="62.5" y="44.3">P$7</text>
<text x="32.1" y="50.5">21</text>
<text x="37.8" y="49.4">P$4</text>
<text x="44.9" y="50.5">PA2</text>
<text x="50.6" y="50.5">PB0/PF2</text>
<text x="62.5" y="49.4">P$5</text>
<text x="37.8" y="54.4">P$9</text>
<text x="44.9" y="55.5">VSS/EP</text>
<text x="225.3" y="77.2">1</text>
<text x="225.3" y="79.7">2</text>
<text x="225.3" y="82.2">3</text>
<text x="231.2" y="78.3">1</text>
<text x="231.2" y="80.8">2</text>
<text x="231.2" y="83.3">3</text>
<text x="221.9" y="89.8">S1*2</text>
<text x="225.3" y="84.7">4</text>
<text x="231.2" y="85.9">4</text>
<text x="231.2" y="90.9">SHIELD</text>
<text x="225.3" y="112.5">1</text>
<text x="231.2" y="113.6">1</text>
<text x="225.3" y="115.1">2</text>
<text x="225.3" y="117.6">3</text>
<text x="231.2" y="116.2">2</text>
<text x="231.2" y="118.7">3</text>
<text x="221.9" y="125.2">S1*2</text>
<text x="225.3" y="120.1">4</text>
<text x="231.2" y="121.2">4</text>
<text x="231.2" y="126.3">SHIELD</text>
<text x="225.3" y="152.9">1</text>
<text x="225.3" y="155.5">2</text>
<text x="231.2" y="154.1">1</text>
<text x="225.3" y="158">3</text>
<text x="225.3" y="160.5">4</text>
<text x="231.2" y="156.6">2</text>
<text x="231.2" y="159.1">3</text>
<text x="231.2" y="161.6">4</text>
<text x="221.9" y="165.6">S1*2</text>
<text x="231.2" y="166.7">SHIELD</text>
</g>
<g font-size="1.8" fill="#808080">
<text x="21.1" y="44.7" transform="rotate(-90 21.1 44.7)">SIGNAL</text>
<text x="28" y="47.8">RX</text>
<text x="28.2" y="45.3">TX</text>
<text x="68.4" y="45.3">PA14(SWCLK)/PB6(SCL)</text>
<text x="68.4" y="47.8">PA13(SWDIO)/PA10(SDA)</text>
<text x="68.4" y="42.8">USR_LED</text>
<text x="161.3" y="43.4" transform="rotate(-90 161.3 43.4)">SIGNAL</text>
<text x="68.4" y="50.4">RST</text>
<text x="196.4" y="83.2">PA13(SWDIO)/PA10(SDA)</text>
<text x="197.1" y="85.7">PA14(SWCLK)/PB6(SCL)</text>
<text x="29.6" y="110.4" transform="rotate(-90 29.6 110.4)">USR_LED</text>
<text x="196.4" y="118.6">PA13(SWDIO)/PA10(SDA)</text>
<text x="197.1" y="121.1">PA14(SWCLK)/PB6(SCL)</text>
<text x="249.7" y="142.1" transform="rotate(-90 249.7 142.1)">PA14(SWCLK)/PB6(SCL)</text>
<text x="257.3" y="142.8" transform="rotate(-90 257.3 142.8)">PA13(SWDIO)/PA10(SDA)</text>
<text x="196.4" y="159">PA13(SWDIO)/PA10(SDA)</text>
<text x="197.1" y="161.5">PA14(SWCLK)/PB6(SCL)</text>
<text x="65.3" y="169.7" transform="rotate(-90 65.3 169.7)">PA13(SWDIO)/PA10(SDA)</text>
<text x="70.3" y="169.7" transform="rotate(-90 70.3 169.7)">PA14(SWCLK)/PB6(SCL)</text>
<text x="80.4" y="169.7" transform="rotate(-90 80.4 169.7)">TX</text>
<text x="85.5" y="169.7" transform="rotate(-90 85.5 169.7)">RX</text>
<text x="93" y="169.7" transform="rotate(-90 93 169.7)">TX</text>
<text x="98.1" y="169.7" transform="rotate(-90 98.1 169.7)">RX</text>
</g>
<g font-size="1.8" fill="#f56016">
<text x="19.2" y="191.4">THE INFORMATION CONTAINED IN THIS DRAWING IS THE SOLE PROPERTY OF</text>
<text x="19.2" y="193.7">UNIT ELECTRONICS. ANY REPRODUCTION IN PART OR WHOLE IS</text>
<text x="19.2" y="196">STRICTLY PROHIBITED WITHOUT WRITTEN PERMISSION.</text>
<text x="234.6" y="204.1">ADRIAN RABADAN ORTIZ</text>
</g>
<g font-size="1.4" fill="#808080">
<text x="152.3" y="45.2">P$1</text>
<text x="152.3" y="47.7">P$2</text>
<text x="152.3" y="50.2">P$3</text>
<text x="26.8" y="129.8">USR_LED</text>
<text x="40.5" y="128.6">PWR1</text>
<text x="141.6" y="128.5">SIGNAL</text>
</g>
<g font-size="1.4" fill="#f56016">
<text x="173.6" y="201.4">Last date time: 04/09/2026</text>
<text x="191.4" y="201.4">07:47 p. m.</text>
<text x="199.5" y="201.4">SHEET:</text>
<text x="206.4" y="201.4">1</text>
<text x="208.3" y="201.4">of</text>
<text x="210.9" y="201.4">1</text>
<text x="173.5" y="204.1">File:</text>
<text x="228.7" y="204">Author:</text>
</g>
<g font-size="1.1" fill="#808080">
<text x="42.9" y="131.1">RED</text>
<text x="31.5" y="132.3">ORANGE</text>
</g>
<text font-size="1.1" fill="#f56016" x="199.6" y="203.2">Sheet description:</text>
</svg>
